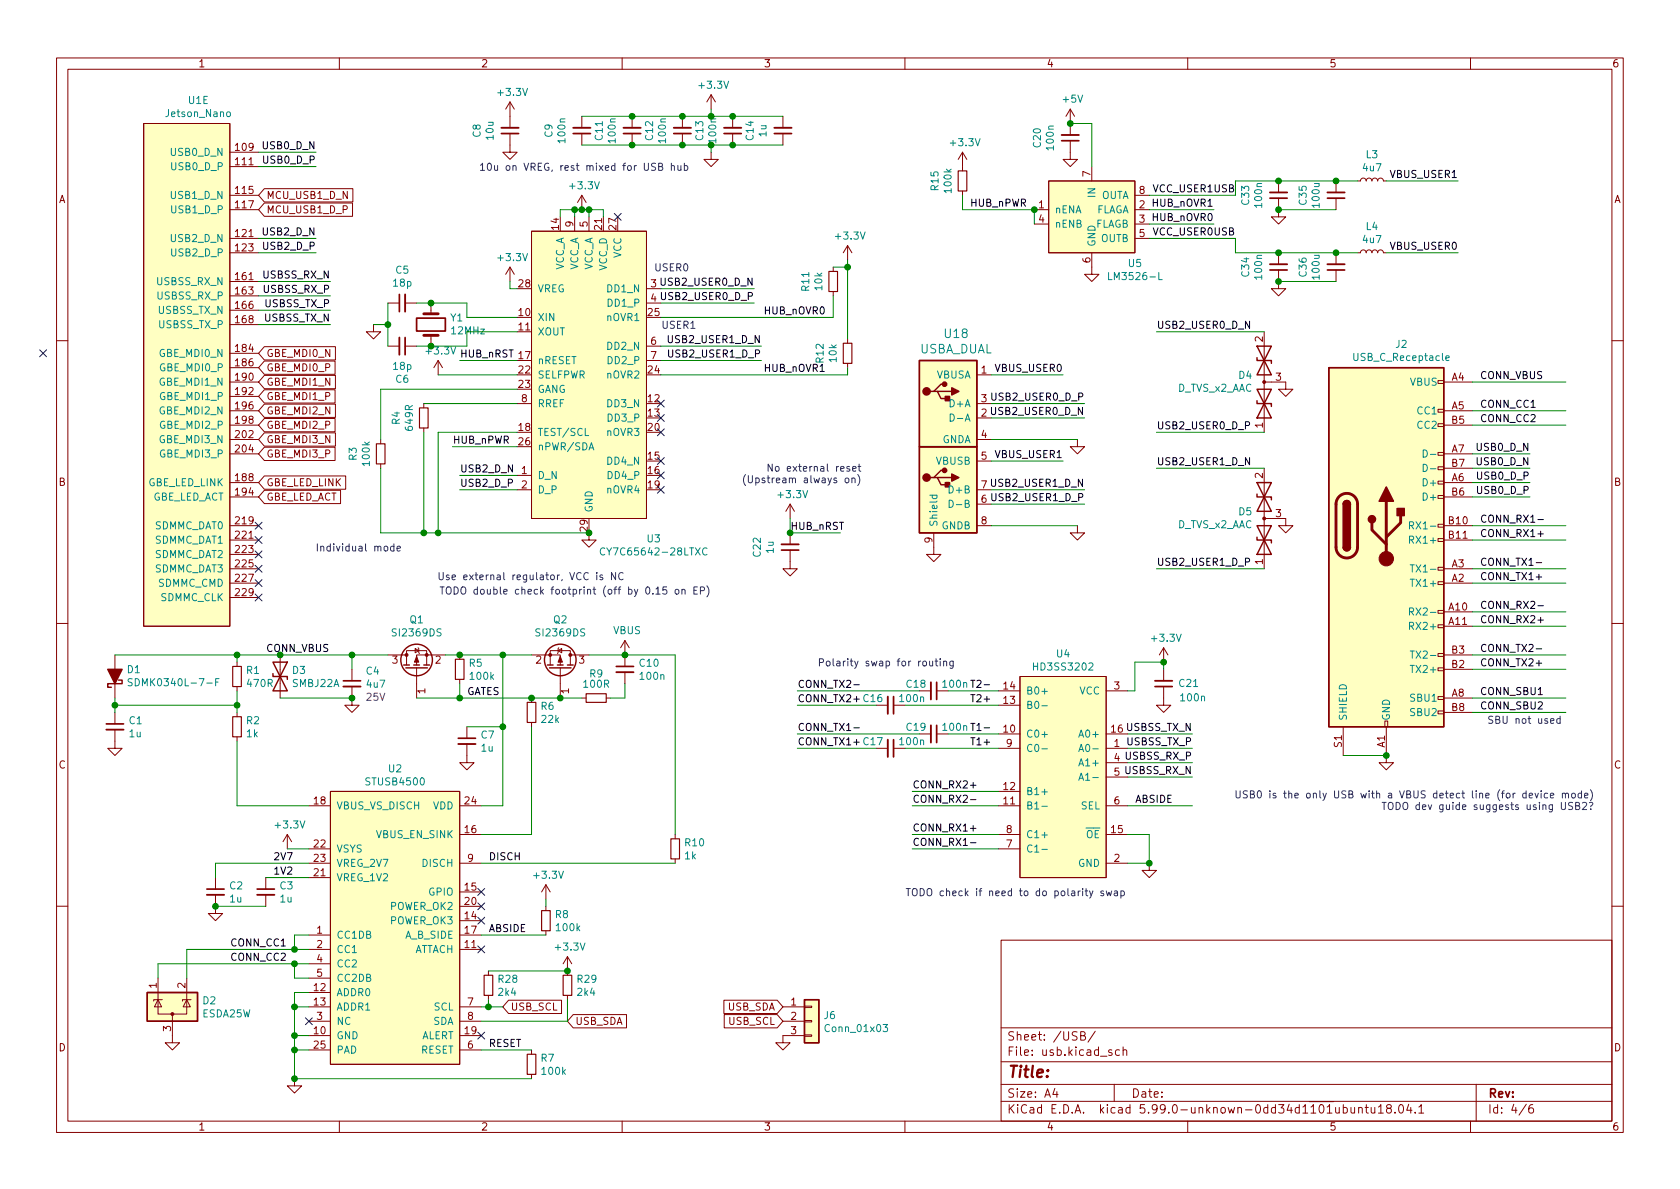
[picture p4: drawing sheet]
<svg xmlns="http://www.w3.org/2000/svg" width="297mm" height="210mm" viewBox="0 0 297 210" stroke-linecap="round" stroke-linejoin="round" font-family="sans-serif">
<g fill="none" stroke="#840000" stroke-width=".18">
<path d="M10 10.2h277v190.1h-277zM12 12.2h273v186.1h-273zM60 10.2v2M90.2 18v4.6M90.2 18l-.8 1.3M90.2 18l.7 1.3M110 10.2v2M125.7 16.8l-.7 1.2M125.7 16.8v2.5M125.7 16.8l.8 1.2M160 10.2v2M189.2 19.3v4.6"/>
<path d="M189.2 19.3l-.7 1.3M189.2 19.3l.8 1.3M210 10.2v2M260 10.2v2M25.4 21.8h15.2v88.9h-15.2zM40.6 26.9h5.1M40.6 29.5h5.1M40.6 34.5h5.1M40.6 37.1h5.1M46.7 35.9h15.6v2.4h-15.6l-1-1.2zM46.7 33.4h15.7v2.3h-15.7l-1-1.2zM90.2 23.6v3.3h1.2l-1.2 1.3-1.3-1.3h1.3"/>
<path d="M101.6 38.3v2.6M102.9 20.6v2M102.9 23.6v2M102.9 34.5v2.6M102.9 34.5l-.8 1.3M102.9 34.5l.7 1.3M104.1 38.3v2.6M106.7 38.3v2.6M111.8 20.6v2M111.8 23.6v2M120.6 20.6v2M120.6 23.6v2"/>
<path d="M125.7 26.9v1.3h1.3l-1.3 1.3-1.2-1.3h1.2M129.5 20.6v2M129.5 23.6v2M138.4 20.6v2M138.4 23.6v2M170.2 26.9v3.3M170.2 33.8v.7M170.2 26.9l-.8 1.3M170.2 26.9l.7 1.3M182.9 37.1h2.5M182.9 39.6h2.5M185.4 32h15.3v12.7h-15.3z"/>
<path d="M189.2 24.9v3.3h1.3l-1.3 1.3-1.2-1.3h1.2M193 29.5v2.5M200.7 34.5h2.5M200.7 37.1h2.5M200.7 39.6h2.5M226.1 35v3.3h1.2l-1.2 1.3-1.3-1.3h1.3M226.1 32v2M236.2 32v2M236.2 35v2.1M240 32h.5l.2-.4 .3-.1 .4 .1 .2 .4 .1-.3 .3-.2 .4 .1 .2 .4 .2-.4 .4-.1 .3 .2 .1 .3 .1-.4 .4-.1 .4 .1 .1 .4h.5M40.6 42.2h5.1M40.6 44.7h5.1"/>
<path d="M40.6 49.8h5.1M40.6 52.3h5.1M40.6 54.9h5.1M40.6 57.4h5.1M66 57.4v1.3h1.3l-1.3 1.2-1.2-1.2h1.2M68.6 53.6h2M71.6 53.6h2.1M76.2 53.6v1.9M76.2 59.3v1.9M90.2 47.2v2.6M90.2 47.2l-.8 1.3M90.2 47.2l.7 1.3"/>
<path d="M91.4 58.7h2.6M94 40.9h20.3v50.8h-20.3zM114.3 51h2.5M114.3 53.6h2.5M147.3 47.2v.8M147.3 51.6v.7M149.9 43.4v2.6M149.9 59.9v.8M149.9 43.4l-.8 1.3M149.9 43.4l.7 1.3M193 44.7v3.8h1.3l-1.3 1.3-1.2-1.3h1.2M200.7 42.2h2.5"/>
<path d="M223.5 58.7v17.7M226.1 47.7v3.3h1.2l-1.2 1.3-1.3-1.3h1.3M226.1 44.7v2M236.2 44.7v2M236.2 47.7v2.1M240 44.7h.5l.2-.4 .3-.1 .4 .1 .2 .4 .1-.3 .3-.2 .4 .1 .2 .4 .2-.4 .4-.1 .3 .2 .1 .3 .1-.4 .4-.1 .4 .1 .1 .4h.5M10 60.2h2M40.6 67.6h5.1M40.6 62.5h5.1M40.6 65h5.1M40.6 70.1h5.1M40.6 72.6h5.1"/>
<path d="M40.6 75.2h5.1M40.6 77.7h5.1M46.7 61.3h12.6v2.4h-12.6l-1-1.2zM46.7 76.5h12.6v2.4h-12.6l-1-1.2zM46.7 79.1h12.5v2.3h-12.5l-1-1.1zM46.7 74h12.5v2.4h-12.5l-1-1.2zM46.7 71.5h12.6v2.3h-12.6l-1-1.2zM46.7 68.9h12.5v2.4h-12.5l-1-1.2zM46.7 66.4h12.6v2.3h-12.6l-1-1.1zM46.7 63.8h12.5v2.4h-12.5l-1-1.2zM67.3 77.7v.8M68.6 61.2h2"/>
<path d="M71.6 61.2h2.1M74.9 71.4v.7M74.9 75.7v.7M77.5 63.7l-.8 1.3M77.5 63.7v2.6M77.5 63.7l.7 1.3M91.4 71.4h2.6M114.3 61.2h2.5M114.3 63.7h2.5M149.9 64.3v.7M172.7 71.4h2.6M172.7 77.7h2.6"/>
<path d="M172.7 66.3h2.6M172.7 73.9h2.6M190.5 77.7v1.3h1.3l-1.3 1.3-1.3-1.3h1.3M223.5 67.6h3.8v1.2h1.3l-1.3 1.3-1.2-1.3h1.2M254.3 74.9h1v.5h-1zM254.3 72.4h1v.5h-1zM254.3 67.3h1v.5h-1zM255.3 67.6h5M255.3 72.6h5M255.3 75.2h5M285 60.2h2M40.6 85.3h5.1"/>
<path d="M40.6 87.9h5.1M40.6 80.3h5.1M40.6 93h5.1M40.6 95.5h5.1M40.6 98h5.1M46.7 84.2h14.4v2.3h-14.4l-1-1.2zM46.7 86.7h13.5v2.4h-13.5l-1-1.2zM67.3 82v.8M91.4 84.1h2.6M91.4 86.6h2.6M104.1 94.2v1.3h1.3l-1.3 1.3-1.2-1.3h1.2M139.7 97.3v3.3h1.3l-1.3 1.2-1.3-1.2h1.3"/>
<path d="M139.7 89.1l-.8 1.3M139.7 89.1v2.6M139.7 94.2v2.1M139.7 89.1l.8 1.3M165.1 94.2v3.8h1.3l-1.3 1.3-1.3-1.3h1.3M172.7 86.6h2.6M172.7 93h2.6M172.7 81.5h2.6M172.7 89.1h2.6M190.5 93v1.2h1.3l-1.3 1.3-1.3-1.3h1.3M223.5 91.7h3.8v1.3h1.3l-1.3 1.2-1.2-1.2h1.2M223.5 82.8v17.8"/>
<path d="M254.3 95.2h1v.6h-1zM254.3 92.7h1v.5h-1zM254.3 87.6h1v.5h-1zM254.3 85.1h1v.5h-1zM254.3 82.5h1v.6h-1zM254.3 80h1v.5h-1zM255.3 85.3h5M255.3 87.9h5M255.3 80.3h5M255.3 93h5M255.3 95.5h5M255.3 82.8h5"/>
<path d="M10 110.2h2M20.3 115.8v7.6M40.6 100.6h5.1M40.6 103.1h5.1M40.6 105.7h5.1M41.9 117.1v.8M49.5 115.8v7.6M62.2 118.4v2M68.6 115.8h3.3M71.9 117.6v-2.5h3.5v2.5M73.4 114.7l.6 .4-.6 .3zM73.7 118.1v5.3"/>
<path d="M73.9 114.5l.1 .2v.7l.2 .2M78.7 115.8h-5v1.8M81.3 115.8v.8M94 115.8h5.1v1.8M97.3 117.6v-2.5h3.5v2.5M98.7 115.1l.6-.4v.7zM98.8 114.5l-.1 .2v.7l-.1 .2M99.1 118.1v5.3M100.8 115.8h3.3M110.5 113.3l-.8 1.2M110.5 113.3v4.6M110.5 118.9v2"/>
<path d="M110.5 113.3l.8 1.2M180.3 119.6h15.3v35.6h-15.3zM205.7 114.5v2.6M205.7 118.4v2M205.7 114.5l-.7 1.3M205.7 114.5l.8 1.3M254.3 118.1h1v.5h-1zM254.3 115.6h1v.5h-1zM254.3 110.5h1v.5h-1zM254.3 107.9h1v.6h-1zM254.3 102.9h1v.5h-1zM254.3 100.3h1v.5h-1z"/>
<path d="M255.3 100.6h5M255.3 103.1h5M255.3 115.8h5M255.3 108.2h5M255.3 110.7h5M255.3 118.4h5M285 110.2h2M20.3 129v3.3h1.3l-1.3 1.3-1.3-1.3h1.3M20.3 126v2M41.9 121.4v.8M41.9 126v.7M41.9 130.3v.8"/>
<path d="M58.4 139.9h22.9v48.3h-22.9zM62.2 121.4v3.3h1.3l-1.3 1.3-1.2-1.3h1.2M81.3 120.1v.8M82.5 131.6v3.3h1.3l-1.3 1.2-1.2-1.2h1.2M82.5 128.5v2.1M94 123.4v.8M94 127.8v.7M102.9 123.4h.7M107.2 123.4h.7M154.9 132.3h2.1M154.9 124.7h2.1M158 132.3h2"/>
<path d="M158 124.7h2M162.6 122.2h2M162.6 129.8h2M165.6 122.2h2M165.6 129.8h2M176.5 122.2h3.8M176.5 132.3h3.8M176.5 129.8h3.8M176.5 139.9h3.8M176.5 124.7h3.8M195.6 122.2h3.8M195.6 132.3h3.8"/>
<path d="M195.6 129.8h3.8M195.6 134.9h3.8M195.6 137.4h3.8M205.7 121.4v3.3h1.3l-1.3 1.3-1.2-1.3h1.2M237.5 128.5v5.1M244.9 127.5h.5v1h-.5zM245.1 128.5v6.4h1.3l-1.3 1.2-1.3-1.2h1.3M254.3 125.7h1v.5h-1zM254.3 123.2h1v.5h-1zM255.3 123.4h5M255.3 126h5M38.1 158.2v3.3h1.3l-1.3 1.3-1.3-1.3h1.3"/>
<path d="M38.1 155.2v2M47 155.2v2M47 158.2v2.1M50.8 147.6l-.8 1.2M50.8 147.6v2.5M50.8 147.6l.8 1.2M54.6 142.5h3.8M54.6 155.2h3.8M54.6 150.1h3.8M54.6 152.6h3.8M81.3 157.7h3.8M81.3 147.6h3.8"/>
<path d="M81.3 142.5h3.8M81.3 152.6h3.8M96.5 156.5l-.7 1.2M96.5 156.5v2.5M96.5 156.5l.8 1.2M119.4 147.6v.7M119.4 151.9v.7M176.5 147.6h3.8M176.5 142.5h3.8M176.5 150.1h3.8M195.6 147.6h3.8M195.6 142.5h3.8"/>
<path d="M195.6 152.6h3.8M203.2 152.6v1.3h1.3l-1.3 1.3-1.3-1.3h1.3M10 160.2h2M27.9 176.8v2.5h5.1v-2.5M27.9 176.8l.7 1.2h-1.3zM27.9 173v3.8M28.7 176.8h-1.5v.2M30.5 179.3v5.1h1.2l-1.2 1.3-1.3-1.3h1.3M33 176.8l.7 1.2h-1.3zM33 173v3.8M33.8 176.8h-1.5v.2M54.6 178h3.8"/>
<path d="M54.6 165.3h3.8M54.6 167.9h3.8M54.6 175.5h3.8M54.6 170.4h3.8M54.6 173h3.8M81.3 178h3.8M81.3 165.3h3.8M81.3 167.9h3.8M81.3 162.8h3.8M81.3 160.3h3.8M86.4 171.7v.8M86.4 176v.8"/>
<path d="M89.9 176.9h9.4v2.3h-9.4l-1-1.2zM96.5 160.3v.7M96.5 164.6v.7M100.3 169.2l-.7 1.2M100.3 169.2v3.3M100.3 176v.8M100.3 169.2l.8 1.2M101.3 179.4h9.5v2.4h-9.5l-1-1.2zM128 176.9h9.4l1 1.1-1 1.2h-9.4zM128 179.4h9.4l1 1.2-1 1.2h-9.4zM138.4 178h3.8M142.2 177.9h1.3v.3h-1.3z"/>
<path d="M177 166.3h108v32h-108zM285 160.2h2M52.1 190.7v1.3h1.2l-1.2 1.3-1.3-1.3h1.3M54.6 180.6h3.8M54.6 183.1h3.8M54.6 185.7h3.8M60 198.3v2M81.3 180.6h3.8M81.3 183.1h3.8M81.3 185.7h3.8M94 185.7v.7M94 190v.7"/>
<path d="M110 198.3v2M138.4 180.6h3.8M142.2 183h1.3v.3h-1.3zM142.2 180.5h1.3v.2h-1.3zM142.2 183.1h-3.8v1.3h1.3l-1.3 1.3-1.2-1.3h1.2M160 198.3v2M177 194.8h108M177 191.8h108M177 187.8h108M177 181.8h108M186.5 192.5l-.4 1h1M186.9 193v1"/>
<path d="M191.1 183.1h.6l.2-.2-.2-.4-.6-.1v1.5h.5l.3-.3a.39 .39 0 0 0-.3-.5M193.6 182.4l-1.2 1.9M196.6 185.7l-.4-.1-.2 .2 .1 .3 .5 .1v.4h-.6M197 191.8v3M197.9 185.7l-.4-.1-.3 .3v.4l.2 .3h.5M198.6 185.8l.2-.2 .3 .1 .1 .9M198.6 185.1v1.5M210 198.3v2M237.5 195.9l.4-.1 .3 .3v.4l-.1 .3h-.6M238.9 195.8v1h.4l.2-.1M239.5 195.8v1M240.2 196l.2-.2 .4 .1 .1 .9"/>
<path d="M240.2 195.8v1M241.4 195.8h.5M241.6 195.3v1.3l.3 .2M242.4 195.8l.1 1h.4l.2-.1M243.1 195.8v1M243.7 195.8l.4-.5v1.5M243.7 196.8h.9M245.4 196l-.3-.3 .1-.2 .2-.2 .5 .1 .1 .2-.1 .2-.6 .2-.2 .3 .1 .4 .2 .1h.3l.3-.3-.1-.4-.2-.1M246.6 196.7v.1M247.5 195.4l.1-.1a.81 .81 0 0 1 .6 .7 .81 .81 0 0 1-.3 .8h-.1a.81 .81 0 0 1-.6-.6 .81 .81 0 0 1 .3-.8zM249.1 195.3l-.4 1h.9M249.4 195.8v1"/>
<path d="M250.2 196.7v.1M250.9 195.8l.4-.5v1.5M250.9 196.8h.8M260 198.3v2M261 191.8v6.5M269.9 195.3l-1.3 1.9M271 195.3a.6 .6 0 0 0-.7 .7v.5l.1 .3h.5l.2-.1 .1-.5-.2-.2-.4-.1-.3 .3"/>
</g>
<g fill="none" stroke="#840000" stroke-width=".2">
<path d="M169.4 30.2h1.5v3.6h-1.5zM146.6 48h1.5v3.6h-1.5zM66.5 78.5h1.6v3.5h-1.6zM74.2 72.1h1.5v3.6h-1.5zM149.1 60.7h1.5v3.6h-1.5zM41.1 117.9h1.6v3.5h-1.6zM80.5 116.6h1.5v3.5h-1.5zM41.1 126.7h1.6v3.6h-1.6zM93.2 124.2h1.5v3.6h-1.5zM103.6 122.7h3.6v1.5h-3.6zM118.6 148.3h1.5v3.6h-1.5zM85.6 172.5h1.5v3.5h-1.5z"/>
<path d="M95.8 161h1.5v3.6h-1.5zM99.6 172.5h1.5v3.5h-1.5zM93.2 186.4h1.5v3.6h-1.5z"/>
</g>
<g fill="#840000" stroke="#840000" stroke-width=".18">
<path d="M99.1 116.1l.3 1h-.7z"/>
<path d="M73.7 116.1l.3 1h-.7z"/>
<circle cx="223.5" cy="67.6" r=".25"/>
<circle cx="223.5" cy="91.7" r=".25"/>
<circle cx="97.3" cy="115.8" r=".25"/>
<circle cx="100.8" cy="115.8" r=".25"/>
<circle cx="245.1" cy="98.8" r="1.27"/>
<circle cx="75.4" cy="115.8" r=".25"/>
<circle cx="71.9" cy="115.8" r=".25"/>
<circle cx="30.5" cy="179.3" r=".25"/>
</g>
<g fill="none" stroke="#840000" stroke-width=".25">
<path d="M162.6 79h10.1v15.2h-10.1zM162.6 63.7h10.1v15.3h-10.1zM165.1 69.2h.6l.7 1.3h1.2M165.7 69.2h2.6M167 67.9h-.6l-1.3 1.3h-.6M222.2 70.9v.5h2.6v.5M222.2 63.2v.5h2.6v.6M222.2 68.8l2.6 5.1h-2.6l2.6-5.1zM222.2 61.2l2.6 5.1h-2.6l2.6-5.1zM234.9 65h20.4v63.5h-20.4zM165.1 84.4h.6l.7 1.3h1.2M165.7 84.4h2.6"/>
<path d="M167 83.2h-.6l-1.3 1.2h-.6M222.2 95v.5h2.6v.5M222.2 87.4v.5h2.6v.5M222.2 93l2.6 5h-2.6l2.6-5zM222.2 85.3l2.6 5.1h-2.6l2.6-5.1zM237.5 96.8a.64 .64 0 0 0 .6 .6 .64 .64 0 0 0 .7-.6M237.5 89.1a.64 .64 0 0 1 .6-.6 .64 .64 0 0 1 .7 .6M48.3 119.1v.5h2.5v.5M48.3 117.1l2.5 5.1h-2.5l2.5-5.1zM71.4 117.6h1M71.8 118.1h3.8M73.2 117.6h1"/>
<path d="M74.9 117.6h1M96.8 117.6h1M97.2 118.1h3.8M98.6 117.6h1M100.3 117.6h1M21 120.3h.6v.6h-2.6v.6h.7M26 175.5h8.9v5.1h-8.9zM142.2 176.8h2.6v7.6h-2.6z"/>
<circle cx="73.7" cy="116.7" r="2.79"/>
<circle cx="99.1" cy="116.7" r="2.79"/>
</g>
<g fill="#ffffc2" stroke="#ffffc2" stroke-width=".18">
<path d="M94 40.9h20.3v50.8h-20.3z"/>
<path d="M25.4 21.8h15.2v88.9h-15.2z"/>
<path d="M162.6 79h10.1v15.2h-10.1z"/>
<path d="M162.6 63.7h10.1v15.3h-10.1z"/>
<path d="M185.4 32h15.3v12.7h-15.3z"/>
<path d="M234.9 65h20.4v63.5h-20.4z"/>
<path d="M142.2 176.8h2.6v7.6h-2.6z"/>
<path d="M58.4 139.9h22.9v48.3h-22.9z"/>
<path d="M180.3 119.6h15.3v35.6h-15.3z"/>
<path d="M26 175.5h8.9v5.1h-8.9z"/>
</g>
<g fill="none" stroke="#008484" stroke-width=".18">
<path d="M40.1 19.9l.2-.1 .4 .1v.5l-.1 .2h-.3l-.2-.1zM196 48.2v1.3h.6M204.9 48.2v1.3h.6M103.5 75.8v1.2h.6M104.1 79.6l.5-1.3 .4 1.3M104.3 79.2h.6M168 73.2a.64 .64 0 0 1 .7 .6 .64 .64 0 0 1-.7 .7zM251.6 79.6a.64 .64 0 0 1 .8 .6 .64 .64 0 0 1-.8 .6zM255.6 63.3l.6-.1v-.2l-.4-.1-.2 .2 .1 .6h.5M106.9 97a.6 .6 0 0 0-.8 .4 .6 .6 0 0 0 .6 .7l.2-.1M125 97a.6 .6 0 0 0-.8 .4 .6 .6 0 0 0 .6 .7l.2-.1M164.4 87.6h1.3"/>
<path d="M164.9 87.6l-.1 .3 .3 .3 .5-.1v-.5M167.8 88.5a.64 .64 0 0 1 .8 .6 .64 .64 0 0 1-.8 .6zM249.2 92.9h.6l.1-.2v-.3l-.7-.1v1.2M249.2 95.5l.6-.1 .1-.2v-.3l-.7-.1v1.3M249.3 99.9h.8M249.5 92.9l.4 .6M249.7 99.9v1.3M251.6 82.1a.64 .64 0 0 1 .8 .6 .64 .64 0 0 1-.8 .7zM252.9 80.3h1M252.9 82.9h1M249.2 108.2l.6-.1 .1-.2v-.3l-.7-.1v1.3M249.2 110.7l.6-.1 .1-.1v-.3l-.7-.2v1.3"/>
<path d="M249.3 102.4h.8M249.3 117.7h.8M249.3 115.1h.8M249.5 108.2l.4 .6M249.7 115.1v1.3M23.4 120.1l-.5-.1-.2 .1v.4l.6 .2 .1 .3-.3 .3-.5-.1M38.1 120.6h.5M38.7 120h-.6v1.3M184.2 124.8h1M184.2 122.3h1M184.2 132.4h1M190.7 132.9l.5-1.3 .4 1.3"/>
<path d="M190.7 138l.5-1.3 .4 1.3M190.9 132.5h.6M190.9 137.6h.6M184.2 142.6h1M184.2 140h1M184.2 150.2h1M156.1 181.2h.8l-.4 .4 .4 .2v.5l-.2 .1-.6-.1"/>
</g>
<g fill="none" stroke="#840000" stroke-width=".33">
<path d="M88.6 22.6h3.1M101.3 22.6h3.1M110.2 22.6h3.1M119.1 22.6h3.1M128 22.6h3.1M136.9 22.6h3.1M187.7 23.9h3.1M224.5 34h3.1M234.7 34h3M70.6 59.7v3M71.6 52.1v3M224.5 46.7h3.1"/>
<path d="M234.7 46.7h3M138.2 96.3h3M109 118.9h3M18.8 129h3M60.7 121.4h3.1M81 131.6h3.1M157 123.2v3M157 130.8v3.1M164.6 120.6v3.1M164.6 128.3v3M204.2 120.4h3.1M36.6 158.2h3"/>
<path d="M45.5 158.2h3"/>
</g>
<g fill="none" stroke="#840000" stroke-width=".3">
<path d="M88.6 23.6h3.1M101.3 23.6h3.1M110.2 23.6h3.1M119.1 23.6h3.1M128 23.6h3.1M136.9 23.6h3.1M187.7 24.9h3.1M224.5 35h3.1M234.7 35h3M70.6 52.1v3M71.6 59.7v3M73.7 56.3h5v2.2h-5z"/>
<path d="M224.5 47.7h3.1M234.7 47.7h3M138.2 97.3h3M109 117.9h3M18.8 128h3M60.7 120.4h3.1M81 130.6h3.1M158 123.2v3M158 130.8v3.1M165.6 120.6v3.1M165.6 128.3v3M204.2 121.4h3.1"/>
<path d="M36.6 157.2h3M45.5 157.2h3"/>
</g>
<path d="M74.9 59.3h2.6M74.9 55.5h2.6M236.8 87.8a1.91 1.91 0 0 1 2.1-.4 1.91 1.91 0 0 1 1.1 1.7v7.7a1.91 1.91 0 0 1-1.9 1.9 1.91 1.91 0 0 1-1.9-1.9v-7.8l.2-.7zM242.6 92.5v1.2l2.5 2.6M245.1 88.6v10.2M247.6 91.2v1.3l-2.5 2.5" fill="none" stroke="#840000" stroke-width=".51"/>
<g fill="#840000" stroke="#840000" stroke-width=".25">
<path d="M19 118.4h2.6l-1.3 2.5z"/>
<path d="M167.1 85.3h.8v.8h-.8z"/>
<path d="M167.1 70.1h.8v.8h-.8z"/>
<path d="M168.3 83.8l1.2 .6-1.2 .7z"/>
<path d="M168.3 68.6l1.2 .6-1.2 .6z"/>
<path d="M237.5 96.8h1.3a.64 .64 0 0 1-.7 .6 .64 .64 0 0 1-.6-.6z"/>
<path d="M237.7 88.7a.64 .64 0 0 1 .7-.1 .64 .64 0 0 1 .4 .5h-1.3z"/>
<path d="M237.5 89.1h1.3v7.7h-1.3z"/>
<path d="M247 89.9h1.3v1.3h-1.3z"/>
<path d="M245.1 86.1l1.3 2.5h-2.6z"/>
<circle cx="163.8" cy="84.4" r=".63"/>
<circle cx="163.8" cy="69.2" r=".63"/>
<circle cx="167" cy="83.2" r=".38"/>
<circle cx="167" cy="67.9" r=".38"/>
<circle cx="242.6" cy="91.8" r=".63"/>
</g>
<g fill="none" stroke="#000" stroke-width=".18">
<path d="M220.2 75.2h.6l.1-.2v-.3l-.7-.1v1.2M220.2 99.4l.6-.1 .1-.2v-.3l-.7-.1v1.3M271.6 99.5h1M271.9 91.9h1M271.9 94.4h1M271.6 114.7h1M271.9 107.1h1M271.9 109.7h1M151 128.7h.9M151 121.1h.9M171.6 138.9h1M174 128.7h1"/>
<path d="M174 121.1h1M272 122.8h.7M171.6 149h1M171.6 146.5h1M171.6 141.4h1"/>
</g>
<g fill="none" stroke="#0000c2" stroke-width=".18">
<path d="M85 29.2l.3-.3v1.2M85 30.1h.7M86.3 29l.2-.1a.68 .68 0 0 1 .4 .6 .68 .68 0 0 1-.4 .6l-.2-.1-.1-.4zM87.4 29.3l.1 .8h.3l.2-.1M88 29.3v.8M89.6 29.3h.3l.3 .2v.4l-.3 .2h-.3l-.1-.2zM121 29.3h.4l.2 .2-.1 .6h-.5M121 28.9v1.2M56.1 96.2v1.2M56.7 96.7l.2-.1 .3 .1 .1 .7M56.7 96.6v.8M70.2 97l.6-.1-.1-.2-.3-.1-.2 .2 .1 .6h.4"/>
<path d="M131.8 83.9a1.46 1.46 0 0 0 0 2M132.3 84.1v1l.2 .3h.3l.2-.3v-1M136.5 82.1v1.2l-.7-1.2v1.2M137.2 82.5h.3l.2 .2v.4l-.2 .2h-.3l-.1-.2zM151.7 83.9a1.46 1.46 0 0 1 0 2M151.7 82.5h.5M151.9 82.1v1l.3 .2M77.6 101.2v1.1l.3 .2h.2l.3-.2v-1.1M77.8 103.8h.7M78.2 103.8v1.3M79.1 103.8h.1a.43 .43 0 0 1 .6 .4v.4a.42 .42 0 0 1-.5 .5 .42 .42 0 0 1-.4-.5v-.4zM79.4 101.7h-.3l-.2 .2 .1 .1 .4 .2v.3h-.5"/>
<path d="M79.9 102.1l.6-.1v-.3h-.4l-.2 .2 .1 .6h.5M80.3 103.8a.64 .64 0 0 1 .7 .6 .64 .64 0 0 1-.7 .7zM81.6 104l.2-.2a.43 .43 0 0 1 .6 .4v.4a.42 .42 0 0 1-.5 .5 .42 .42 0 0 1-.4-.5zM84.4 104.3l-.4-.1-.2 .3 .1 .5h.5M84.4 103.8v1.3M110.2 101.4a.6 .6 0 0 0-.9 .4 .6 .6 0 0 0 .6 .7l.3-.1M123.8 104.5l.6-.1 .2-.2-.1-.3-.7-.1v1.3M125 103.6a1.46 1.46 0 0 1 0 1.9M144.9 117.2l.6-.1 .1-.2v-.3l-.7-.1v1.3M146.2 117l.3-.1 .3 .3v.3l-.3 .3-.3-.1-.1-.2zM147.3 116.5v1.1l.2 .2M168.5 116.9v1l-.2 .3-.3-.1"/>
<path d="M168.5 117l-.3-.1-.3 .3 .1 .5h.5M218.5 139.8v1.1l.3 .2h.2l.3-.2v-1.1M220.5 139.9l-.4-.1-.2 .2v.3l.5 .3 .1 .3-.2 .2h-.5M222.4 140l.2-.2a.68 .68 0 0 1 .4 .7 .68 .68 0 0 1-.4 .6l-.2-.1-.1-.4zM224.5 139.8v.2M227.1 139.8v1.1l.3 .2M227.9 139.8v1.3M274.2 127.5l.6-.1-.1-.3h-.4l-.1 .2v.6h.5M275.8 127.1h-.3l-.3 .2 .2 .6h.4M275.8 126.6v1.3M279.6 139.8v1.3M281.2 139.7a1.46 1.46 0 0 1 0 1.9"/>
<path d="M191.8 157.6h.5M192 157.1v1.1l.3 .2M192.6 157.6l.3 .8M193.2 157.6l-.4 1.1-.2 .1M195.1 157.6h-.3l-.2 .1 .1 .2 .4 .1v.3h-.5M195.6 157.6l.2 .8 .3-.6 .2 .6 .3-.8M197 157.6h.5l.1 .8M197.6 157.9h-.4l-.2 .2 .2 .3 .4-.1M198.2 157.6h.4l.2 .2-.1 .5h-.5M198.2 157.6v1.2M221.1 140.4h.5l.2-.2-.1-.2-.6-.2v1.3h.5l.2-.1v-.3l-.3-.3M224.5 140.3v.8"/>
<path d="M225.6 140.3h-.3l-.2 .1v.2l.5 .2v.3h-.5M227 140.3h.4M227.9 140.4l.1-.1h.3l.1 .8M244.7 141.9v1.3M245.6 141.9h.2a.43 .43 0 0 1 .5 .4v.4a.42 .42 0 0 1-.4 .5 .42 .42 0 0 1-.4-.5v-.4zM246.8 141.9a.64 .64 0 0 1 .8 .6 .64 .64 0 0 1-.8 .7zM279.6 140.3h-.3l-.3 .2 .1 .6h.5M279.8 142l.5-.1 .2 .4-.8 .9h.8M280.2 140.7l.6-.1-.1-.3h-.3l-.2 .1v.7h.5M281 141.9h.4l.2 .2-.3 .6M281.3 143v.2"/>
</g>
<g fill="none" stroke="#008400" stroke-width=".18">
<path d="M125.7 19.3v1.3M45.7 29.5h10.2M45.7 26.9h10.2M99.1 38.3v-1.2h7.6v1.2M101.6 37.1v1.2M102.9 25.6h35.5M102.9 20.6h35.5M104.1 37.1v1.2M125.7 25.6v1.3M170.2 34.5v2.6h12.7v2.5M189.2 21.8h3.8v7.7M203.2 37.1h11.4"/>
<path d="M203.2 39.6h11.4M226.1 37.1h10.1M240 32h-21.6v2.5h-15.2M245.1 32h12.7M45.7 42.2h10.2M45.7 57.4h12.7M45.7 54.9h12.7M45.7 52.3h12.7M45.7 44.7h10.2M45.7 49.8h12.7M66 57.4h2.6M68.6 53.6v7.6"/>
<path d="M73.7 53.6h8.8v2.5h8.9M90.2 49.8v1.2h1.2M91.4 58.7h-8.9v2.5h-8.8M116.8 51h16.5M116.8 53.6h16.5M147.3 52.3v3.8h-30.5M147.3 47.2h2.6M149.9 46v13.9M203.2 42.2h15.2v2.5h21.6M204.5 58.7h19M226.1 49.8h10.1M245.1 44.7h12.7"/>
<path d="M74.9 71.4h16.5M74.9 76.4v17.8M77.5 66.3h13.9M80 79h11.4M81.3 63.7h10.1M91.4 76.4h-13.9v17.8M91.4 68.8h-24.1v8.9M116.8 61.2h17.8M116.8 63.7h17.8M149.9 65v1.3h-33.1M175.3 66.3h12.7M175.3 71.4h16.5"/>
<path d="M175.3 73.9h16.5M175.3 77.7h15.2M204.5 76.4h19M260.3 67.6h16.6M260.3 72.6h16.6M260.3 75.2h16.6M67.3 82.8v11.4h36.8M81.3 86.6h10.1M81.3 84.1h10.1M139.7 91.7v2.5h8.9M175.3 86.6h16.5M175.3 81.5h12.7"/>
<path d="M175.3 89.1h16.5M175.3 93h15.2M204.5 82.8h19M260.3 82.8h10.2M260.3 85.3h10.2M260.3 93h16.6M260.3 80.3h10.2M260.3 87.9h10.2M260.3 95.5h16.6M20.3 115.8h48.3M41.9 115.8v1.3M62.2 115.8v2.6"/>
<path d="M78.7 115.8h15.3M88.9 115.8v26.7h-3.8M104.1 115.8h15.3v31.8M204.5 100.6h19M205.7 118.4v-1.3h-5v5.1h-1.3M260.3 115.8h16.6M260.3 108.2h16.6M260.3 110.7h16.6M260.3 100.6h16.6M260.3 103.1h16.6M260.3 118.4h16.6M20.3 123.4v2.6"/>
<path d="M20.3 124.7h21.6M41.9 122.2v3.8M41.9 131.1v11.4h12.7M49.5 123.4h12.7M73.7 123.4h29.2M81.3 120.9v2.5M82.5 128.5h6.4M94 128.5v19.1h-8.9M110.5 120.9v2.5h-2.6M141 122.2h21.6M141 129.8h21.6M141 124.7h13.9"/>
<path d="M141 132.3h13.9M160 124.7h16.5M160 132.3h16.5M161.3 139.9h15.2M167.6 122.2h8.9M167.6 129.8h8.9M199.4 129.8h11.4M199.4 132.3h11.4M199.4 137.4h11.4M199.4 134.9h11.4M237.5 133.6h7.6M260.3 123.4h16.6"/>
<path d="M260.3 126h16.6M47 155.2h7.6M50.8 150.1h3.8M54.6 152.6h-16.5v2.6M85.1 152.6h34.3M96.5 159v1.3M161.3 147.6h15.2M161.3 150.1h15.2M161.3 142.5h15.2M199.4 147.6h3.8v5h-3.8M199.4 142.5h11.4M38.1 160.3h8.9"/>
<path d="M52.1 178h2.5M52.1 170.4v2.6h2.5M54.6 167.9h-21.6v5.1M54.6 170.4h-26.7v2.6M54.6 175.5h-2.5v15.2h41.9M54.6 165.3h-2.5v2.6M85.1 178h3.8M85.1 165.3h11.4M86.4 176.8v1.2M86.4 171.7h13.9M100.3 176.8v3.8h-15.2M52.1 183.1h2.5"/>
<path d="M52.1 185.7h2.5M85.1 185.7h8.9"/>
</g>
<g fill="none" stroke="#000084" stroke-width=".18">
<path d="M108.6 37.7l1.2 1.3M109.8 37.7l-1.2 1.3M7 61.9l1.2 1.2M8.2 61.9l-1.2 1.2M116.2 70.8l1.2 1.2M116.2 75.8l1.2 1.3M116.2 73.3l1.2 1.2M117.4 70.8l-1.2 1.2M117.4 75.8l-1.2 1.3M117.4 73.3l-1.2 1.2M45.1 94.9l1.2 1.2M45.1 92.3l1.2 1.3"/>
<path d="M45.1 97.4l1.2 1.2M45.1 100l1.2 1.2M46.3 94.9l-1.2 1.2M46.3 92.3l-1.2 1.3M46.3 97.4l-1.2 1.2M46.3 100l-1.2 1.2M116.2 83.5l1.2 1.2M116.2 86l1.2 1.2M116.2 80.9l1.2 1.2M117.4 83.5l-1.2 1.2M117.4 86l-1.2 1.2M117.4 80.9l-1.2 1.2"/>
<path d="M45.1 105l1.2 1.3M45.1 102.5l1.2 1.2M46.3 105l-1.2 1.3M46.3 102.5l-1.2 1.2M84.5 157.1l1.2 1.2M84.5 159.7l1.2 1.2M85.7 157.1l-1.2 1.2M85.7 159.7l-1.2 1.2M54 180l1.2 1.2M55.2 180l-1.2 1.2M84.5 167.3l1.2 1.2M84.5 162.2l1.2 1.2"/>
<path d="M85.7 167.3l-1.2 1.2M85.7 162.2l-1.2 1.2M84.5 182.5l1.2 1.2M85.7 182.5l-1.2 1.2"/>
</g>
<g fill="#008400" stroke="#008400" stroke-width=".18">
<circle cx="38.1" cy="160.3" r=".51"/>
<circle cx="52.1" cy="167.9" r=".51"/>
<circle cx="52.1" cy="170.4" r=".51"/>
<circle cx="62.2" cy="115.8" r=".51"/>
<circle cx="88.9" cy="115.8" r=".51"/>
<circle cx="88.9" cy="128.5" r=".51"/>
<circle cx="94" cy="123.4" r=".51"/>
<circle cx="99.1" cy="123.4" r=".51"/>
<circle cx="81.3" cy="123.4" r=".51"/>
<circle cx="81.3" cy="115.8" r=".51"/>
<circle cx="41.9" cy="115.8" r=".51"/>
<circle cx="49.5" cy="115.8" r=".51"/>
<circle cx="20.3" cy="124.7" r=".51"/>
<circle cx="41.9" cy="124.7" r=".51"/>
<circle cx="62.2" cy="123.4" r=".51"/>
<circle cx="52.1" cy="185.7" r=".51"/>
<circle cx="52.1" cy="190.7" r=".51"/>
<circle cx="86.4" cy="178" r=".51"/>
<circle cx="100.3" cy="171.7" r=".51"/>
<circle cx="52.1" cy="178" r=".51"/>
<circle cx="52.1" cy="183.1" r=".51"/>
<circle cx="129.5" cy="25.6" r=".51"/>
<circle cx="129.5" cy="20.6" r=".51"/>
<circle cx="226.1" cy="44.7" r=".51"/>
<circle cx="236.2" cy="44.7" r=".51"/>
<circle cx="226.1" cy="32" r=".51"/>
<circle cx="182.9" cy="37.1" r=".51"/>
<circle cx="189.2" cy="21.8" r=".51"/>
<circle cx="205.7" cy="117.1" r=".51"/>
<circle cx="245.1" cy="133.6" r=".51"/>
<circle cx="236.2" cy="32" r=".51"/>
<circle cx="226.1" cy="37.1" r=".51"/>
<circle cx="226.1" cy="49.8" r=".51"/>
<circle cx="74.9" cy="94.2" r=".51"/>
<circle cx="76.2" cy="53.6" r=".51"/>
<circle cx="76.2" cy="61.2" r=".51"/>
<circle cx="104.1" cy="37.1" r=".51"/>
<circle cx="111.8" cy="25.6" r=".51"/>
<circle cx="68.6" cy="57.4" r=".51"/>
<circle cx="203.2" cy="152.6" r=".51"/>
<circle cx="101.6" cy="37.1" r=".51"/>
<circle cx="102.9" cy="37.1" r=".51"/>
<circle cx="111.8" cy="20.6" r=".51"/>
<circle cx="120.7" cy="20.6" r=".51"/>
<circle cx="120.7" cy="25.6" r=".51"/>
<circle cx="125.7" cy="25.6" r=".51"/>
<circle cx="149.9" cy="47.2" r=".51"/>
<circle cx="125.7" cy="20.6" r=".51"/>
<circle cx="104.1" cy="94.2" r=".51"/>
<circle cx="110.5" cy="115.8" r=".51"/>
<circle cx="139.7" cy="94.2" r=".51"/>
<circle cx="77.5" cy="94.2" r=".51"/>
</g>
<text font-size="2.8" fill="#840000" x="178" y="190.6">Title:</text>
<g font-size="2.1" fill="#008484">
<text x="167.1" y="59.8">U18</text>
<text x="162.5" y="62.5">USBA_DUAL</text>
</g>
<g font-size="2.1" fill="#840000">
<text x="178" y="184">Sheet: /USB/</text>
<text x="178" y="186.7">File: usb.kicad_sch</text>
<text x="178" y="196.9">KiCad E.D.A. kicad 5.99.0-unknown-0dd34d1101ubuntu18.04.1</text>
<text x="178" y="194.1">Size: A4</text>
<text x="200" y="194.1">Date:</text>
<text x="263" y="194.1">Rev:</text>
<text x="263" y="196.9">Id: 4/6</text>
</g>
<g font-size="1.8" fill="#840000">
<text x="35" y="11.9">1</text>
<text x="85" y="11.9">2</text>
<text x="135" y="11.9">3</text>
<text x="185" y="11.9">4</text>
<text x="235" y="11.9">5</text>
<text x="285" y="11.9">6</text>
<text x="41.7" y="26.7">109</text>
<text x="41.7" y="29.2">111</text>
<text x="10.3" y="35.9">A</text>
<text x="41.7" y="34.3">115</text>
<text x="47.1" y="35.2">MCU_USB1_D_N</text>
<text x="192.8" y="31.2" transform="rotate(-90 192.8 31.2)">7</text>
<text x="201.4" y="34.3">8</text>
<text x="285.3" y="35.9">A</text>
<text x="41.7" y="36.8">117</text>
<text x="41.7" y="41.9">121</text>
<text x="47.1" y="37.7">MCU_USB1_D_P</text>
<text x="98.8" y="40.6" transform="rotate(-90 98.8 40.6)">14</text>
<text x="101.3" y="40.1" transform="rotate(-90 101.3 40.1)">9</text>
<text x="103.9" y="40.1" transform="rotate(-90 103.9 40.1)">5</text>
<text x="106.4" y="40.6" transform="rotate(-90 106.4 40.6)">21</text>
<text x="109" y="40.6" transform="rotate(-90 109 40.6)">27</text>
<text x="183.7" y="36.8">1</text>
<text x="183.7" y="39.4">4</text>
<text x="201.4" y="36.8">2</text>
<text x="201.4" y="39.4">3</text>
<text x="201.4" y="41.9">5</text>
<text x="41.7" y="44.4">123</text>
<text x="192.8" y="46.5" transform="rotate(-90 192.8 46.5)">6</text>
<text x="41.7" y="49.5">161</text>
<text x="41.7" y="52.1">163</text>
<text x="91.7" y="50.8">28</text>
<text x="115.1" y="53.3">4</text>
<text x="41.7" y="54.6">166</text>
<text x="41.7" y="57.1">168</text>
<text x="91.7" y="55.9">10</text>
<text x="91.7" y="58.4">11</text>
<text x="114.6" y="55.9">25</text>
<text x="41.7" y="62.2">184</text>
<text x="41.7" y="64.8">186</text>
<text x="47.1" y="63.1">GBE_MDI0_N</text>
<text x="47.1" y="65.7">GBE_MDI0_P</text>
<text x="115.1" y="61">6</text>
<text x="115.1" y="63.5">7</text>
<text x="223.3" y="60.4" transform="rotate(-90 223.3 60.4)">2</text>
<text x="41.7" y="67.3">190</text>
<text x="41.7" y="69.8">192</text>
<text x="47.1" y="70.7">GBE_MDI1_P</text>
<text x="47.1" y="68.2">GBE_MDI1_N</text>
<text x="91.7" y="66">22</text>
<text x="91.7" y="68.6">23</text>
<text x="92.2" y="71.1">8</text>
<text x="114.6" y="71.1">12</text>
<text x="114.6" y="66">24</text>
<text x="173.5" y="66">1</text>
<text x="173.5" y="71.1">3</text>
<text x="225.6" y="67.3">3</text>
<text x="256.7" y="67.3">A4</text>
<text x="41.7" y="72.4">196</text>
<text x="41.7" y="74.9">198</text>
<text x="41.7" y="77.5">202</text>
<text x="47.1" y="75.8">GBE_MDI2_P</text>
<text x="47.1" y="73.3">GBE_MDI2_N</text>
<text x="91.7" y="76.2">18</text>
<text x="114.6" y="73.7">13</text>
<text x="114.6" y="76.2">20</text>
<text x="173.5" y="77.5">4</text>
<text x="223.3" y="75.7" transform="rotate(-90 223.3 75.7)">1</text>
<text x="256.7" y="72.4">A5</text>
<text x="256.7" y="74.9">B5</text>
<text x="41.7" y="80">204</text>
<text x="47.1" y="78.4">GBE_MDI3_N</text>
<text x="47.1" y="80.9">GBE_MDI3_P</text>
<text x="91.7" y="78.7">26</text>
<text x="92.2" y="83.8">1</text>
<text x="114.6" y="81.3">15</text>
<text x="114.6" y="83.8">16</text>
<text x="173.5" y="81.3">5</text>
<text x="256.7" y="80">A7</text>
<text x="256.7" y="82.5">B7</text>
<text x="10.3" y="85.9">B</text>
<text x="41.7" y="85.1">188</text>
<text x="41.7" y="87.6">194</text>
<text x="47.1" y="86">GBE_LED_LINK</text>
<text x="47.1" y="88.5">GBE_LED_ACT</text>
<text x="92.2" y="86.4">2</text>
<text x="114.6" y="86.4">19</text>
<text x="173.5" y="88.9">6</text>
<text x="223.3" y="84.6" transform="rotate(-90 223.3 84.6)">2</text>
<text x="256.7" y="85.1">A6</text>
<text x="256.7" y="87.6">B6</text>
<text x="285.3" y="85.9">B</text>
<text x="41.7" y="92.7">219</text>
<text x="41.7" y="95.2">221</text>
<text x="103.9" y="93.9" transform="rotate(-90 103.9 93.9)">29</text>
<text x="164.8" y="96" transform="rotate(-90 164.8 96)">9</text>
<text x="173.5" y="92.7">8</text>
<text x="225.6" y="91.4">3</text>
<text x="256.2" y="92.7">B10</text>
<text x="256.2" y="95.2">B11</text>
<text x="41.7" y="97.8">223</text>
<text x="41.7" y="100.3">225</text>
<text x="223.3" y="99.8" transform="rotate(-90 223.3 99.8)">1</text>
<text x="256.7" y="100.3">A3</text>
<text x="41.7" y="102.9">227</text>
<text x="41.7" y="105.4">229</text>
<text x="256.2" y="107.9">A10</text>
<text x="256.7" y="102.9">A2</text>
<text x="256.2" y="110.5">A11</text>
<text x="69.4" y="117.3">3</text>
<text x="77" y="117.3">2</text>
<text x="94.8" y="117.3">2</text>
<text x="102.4" y="117.3">3</text>
<text x="256.7" y="118.1">B2</text>
<text x="256.7" y="115.6">B3</text>
<text x="75.2" y="122.7" transform="rotate(-90 75.2 122.7)">1</text>
<text x="100.6" y="122.7" transform="rotate(-90 100.6 122.7)">1</text>
<text x="177.5" y="124.5">13</text>
<text x="177.5" y="121.9">14</text>
<text x="197" y="121.9">3</text>
<text x="256.7" y="123.2">A8</text>
<text x="256.7" y="125.7">B8</text>
<text x="177.5" y="129.5">10</text>
<text x="10.3" y="135.9">C</text>
<text x="177.9" y="132.1">9</text>
<text x="197" y="132.1">1</text>
<text x="237.2" y="132.1" transform="rotate(-90 237.2 132.1)">S1</text>
<text x="244.9" y="132.2" transform="rotate(-90 244.9 132.2)">A1</text>
<text x="285.3" y="135.9">C</text>
<text x="55.5" y="142.2">18</text>
<text x="82.2" y="142.2">24</text>
<text x="177.5" y="142.2">11</text>
<text x="177.5" y="139.7">12</text>
<text x="197" y="142.2">6</text>
<text x="55.5" y="149.9">22</text>
<text x="82.2" y="147.3">16</text>
<text x="177.9" y="149.9">7</text>
<text x="177.9" y="147.3">8</text>
<text x="196.5" y="147.3">15</text>
<text x="55.5" y="154.9">21</text>
<text x="55.5" y="152.4">23</text>
<text x="82.7" y="152.4">9</text>
<text x="197" y="152.4">2</text>
<text x="82.2" y="157.5">15</text>
<text x="82.2" y="160">20</text>
<text x="56" y="165.1">1</text>
<text x="56" y="167.6">2</text>
<text x="82.2" y="167.6">11</text>
<text x="82.2" y="162.6">14</text>
<text x="82.2" y="165.1">17</text>
<text x="56" y="170.2">4</text>
<text x="56" y="172.7">5</text>
<text x="27.7" y="174.7" transform="rotate(-90 27.7 174.7)">1</text>
<text x="32.8" y="174.7" transform="rotate(-90 32.8 174.7)">2</text>
<text x="55.5" y="175.3">12</text>
<text x="55.5" y="177.8">13</text>
<text x="82.7" y="177.8">7</text>
<text x="90.2" y="178.7">USB_SCL</text>
<text x="128.6" y="178.7">USB_SDA</text>
<text x="139.8" y="177.8">1</text>
<text x="10.3" y="185.9">D</text>
<text x="30.2" y="182.4" transform="rotate(-90 30.2 182.4)">3</text>
<text x="55.5" y="182.9">10</text>
<text x="55.5" y="185.4">25</text>
<text x="56" y="180.3">3</text>
<text x="82.2" y="182.9">19</text>
<text x="82.7" y="185.4">6</text>
<text x="82.7" y="180.3">8</text>
<text x="101.7" y="181.2">USB_SDA</text>
<text x="128.8" y="181.2">USB_SCL</text>
<text x="139.8" y="180.3">2</text>
<text x="139.8" y="182.9">3</text>
<text x="285.3" y="185.9">D</text>
<text x="35" y="199.9">1</text>
<text x="85" y="199.9">2</text>
<text x="135" y="199.9">3</text>
<text x="185" y="199.9">4</text>
<text x="235" y="199.9">5</text>
<text x="285" y="199.9">6</text>
</g>
<g font-size="1.8" fill="#008484">
<text x="88.2" y="17">+3.3V</text>
<text x="123.8" y="15.7">+3.3V</text>
<text x="29.5" y="20.7">Jetson_Nano</text>
<text x="33.3" y="18.4">U1E</text>
<text x="188" y="18.1">+5V</text>
<text x="30.4" y="27.6">USB0_D_N</text>
<text x="85" y="24.2" transform="rotate(-90 85 24.2)">C8</text>
<text x="87.3" y="24.6" transform="rotate(-90 87.3 24.6)">10u</text>
<text x="97.7" y="24.2" transform="rotate(-90 97.7 24.2)">C9</text>
<text x="100" y="25.1" transform="rotate(-90 100 25.1)">100n</text>
<text x="106.6" y="24.7" transform="rotate(-90 106.6 24.7)">C11</text>
<text x="108.8" y="25.1" transform="rotate(-90 108.8 25.1)">100n</text>
<text x="115.5" y="24.7" transform="rotate(-90 115.5 24.7)">C12</text>
<text x="117.7" y="25.1" transform="rotate(-90 117.7 25.1)">100n</text>
<text x="124.3" y="24.7" transform="rotate(-90 124.3 24.7)">C13</text>
<text x="126.6" y="25.1" transform="rotate(-90 126.6 25.1)">100n</text>
<text x="133.2" y="24.7" transform="rotate(-90 133.2 24.7)">C14</text>
<text x="135.5" y="24.1" transform="rotate(-90 135.5 24.1)">1u</text>
<text x="168.2" y="25.8">+3.3V</text>
<text x="184" y="26" transform="rotate(-90 184 26)">C20</text>
<text x="186.3" y="26.4" transform="rotate(-90 186.3 26.4)">100n</text>
<text x="241.5" y="28">L3</text>
<text x="30.4" y="35.2">USB1_D_N</text>
<text x="30.5" y="30.1">USB0_D_P</text>
<text x="100.9" y="33.5">+3.3V</text>
<text x="165.9" y="33.6" transform="rotate(-90 165.9 33.6)">R15</text>
<text x="168.2" y="34" transform="rotate(-90 168.2 34)">100k</text>
<text x="193.7" y="34.8" transform="rotate(-90 193.7 34.8)">IN</text>
<text x="194.6" y="35.2">OUTA</text>
<text x="241" y="30.3">4u7</text>
<text x="30.5" y="37.7">USB1_D_P</text>
<text x="186.4" y="37.7">nENA</text>
<text x="186.4" y="40.3">nENB</text>
<text x="193.6" y="37.7">FLAGA</text>
<text x="193.6" y="40.3">FLAGB</text>
<text x="220.9" y="36.2" transform="rotate(-90 220.9 36.2)">C33</text>
<text x="223.1" y="36.6" transform="rotate(-90 223.1 36.6)">100n</text>
<text x="231" y="36.2" transform="rotate(-90 231 36.2)">C35</text>
<text x="233.3" y="36.6" transform="rotate(-90 233.3 36.6)">100u</text>
<text x="241.5" y="40.7">L4</text>
<text x="30.4" y="42.8">USB2_D_N</text>
<text x="30.5" y="45.3">USB2_D_P</text>
<text x="88.2" y="46.2">+3.3V</text>
<text x="99.7" y="47.9" transform="rotate(-90 99.7 47.9)">VCC_A</text>
<text x="102.2" y="47.9" transform="rotate(-90 102.2 47.9)">VCC_A</text>
<text x="104.8" y="47.9" transform="rotate(-90 104.8 47.9)">VCC_A</text>
<text x="107.3" y="47.9" transform="rotate(-90 107.3 47.9)">VCC_D</text>
<text x="109.9" y="45.6" transform="rotate(-90 109.9 45.6)">VCC</text>
<text x="147.9" y="42.4">+3.3V</text>
<text x="193.7" y="43.7" transform="rotate(-90 193.7 43.7)">GND</text>
<text x="194.6" y="42.8">OUTB</text>
<text x="199.5" y="47.2">U5</text>
<text x="241" y="43">4u7</text>
<text x="27.8" y="50.4">USBSS_RX_N</text>
<text x="27.9" y="53">USBSS_RX_P</text>
<text x="69.6" y="50.7">18p</text>
<text x="70" y="48.4">C5</text>
<text x="95" y="51.7">VREG</text>
<text x="107.5" y="51.7">DD1_N</text>
<text x="143.1" y="51.4" transform="rotate(-90 143.1 51.4)">R11</text>
<text x="145.4" y="51.3" transform="rotate(-90 145.4 51.3)">10k</text>
<text x="196.6" y="49.5">LM3526-L</text>
<text x="220.9" y="48.9" transform="rotate(-90 220.9 48.9)">C34</text>
<text x="223.1" y="49.3" transform="rotate(-90 223.1 49.3)">100n</text>
<text x="231" y="48.9" transform="rotate(-90 231 48.9)">C36</text>
<text x="233.3" y="49.3" transform="rotate(-90 233.3 49.3)">100u</text>
<text x="28" y="55.5">USBSS_TX_N</text>
<text x="28.1" y="58">USBSS_TX_P</text>
<text x="79.7" y="56.8">Y1</text>
<text x="79.9" y="59.1">12MHz</text>
<text x="95" y="56.8">XIN</text>
<text x="95" y="59.3">XOUT</text>
<text x="107.4" y="56.8">nOVR1</text>
<text x="107.6" y="54.2">DD1_P</text>
<text x="28.3" y="63.1">GBE_MDI0_N</text>
<text x="28.4" y="65.7">GBE_MDI0_P</text>
<text x="69.6" y="65.4">18p</text>
<text x="75.5" y="62.7">+3.3V</text>
<text x="95" y="64.4">nRESET</text>
<text x="107.5" y="61.8">DD2_N</text>
<text x="107.6" y="64.4">DD2_P</text>
<text x="145.6" y="64.1" transform="rotate(-90 145.6 64.1)">R12</text>
<text x="147.9" y="64" transform="rotate(-90 147.9 64)">10k</text>
<text x="239.6" y="63.8">USB_C_Receptacle</text>
<text x="246.8" y="61.5">J2</text>
<text x="28.3" y="68.2">GBE_MDI1_N</text>
<text x="28.4" y="70.7">GBE_MDI1_P</text>
<text x="70" y="67.7">C6</text>
<text x="95" y="66.9">SELFPWR</text>
<text x="95" y="69.5">GANG</text>
<text x="107.4" y="66.9">nOVR2</text>
<text x="165.5" y="66.9">VBUSA</text>
<text x="208.1" y="69.3">D_TVS_x2_AAC</text>
<text x="219" y="67">D4</text>
<text x="249.3" y="68.2">VBUS</text>
<text x="28.3" y="73.3">GBE_MDI2_N</text>
<text x="28.4" y="75.8">GBE_MDI2_P</text>
<text x="70.7" y="75" transform="rotate(-90 70.7 75)">R4</text>
<text x="73" y="76" transform="rotate(-90 73 76)">649R</text>
<text x="95" y="77.1">TEST/SCL</text>
<text x="95" y="72">RREF</text>
<text x="107.4" y="77.1">nOVR3</text>
<text x="107.5" y="72">DD3_N</text>
<text x="107.6" y="74.5">DD3_P</text>
<text x="168.1" y="72">D+A</text>
<text x="168.6" y="74.5">D-A</text>
<text x="250.7" y="73.3">CC1</text>
<text x="250.7" y="75.8">CC2</text>
<text x="28.3" y="78.4">GBE_MDI3_N</text>
<text x="28.4" y="80.9">GBE_MDI3_P</text>
<text x="63.1" y="81.4" transform="rotate(-90 63.1 81.4)">R3</text>
<text x="65.4" y="82.2" transform="rotate(-90 65.4 82.2)">100k</text>
<text x="95" y="79.6">nPWR/SDA</text>
<text x="107.5" y="82.2">DD4_N</text>
<text x="165.5" y="82.2">VBUSB</text>
<text x="166.5" y="78.4">GNDA</text>
<text x="26.2" y="86">GBE_LED_LINK</text>
<text x="26.7" y="88.5">GBE_LED_ACT</text>
<text x="95" y="84.7">D_N</text>
<text x="95" y="87.2">D_P</text>
<text x="107.4" y="87.2">nOVR4</text>
<text x="107.6" y="84.7">DD4_P</text>
<text x="137.7" y="88.1">+3.3V</text>
<text x="168.1" y="87.2">D+B</text>
<text x="168.6" y="89.8">D-B</text>
<text x="251.9" y="86">D+</text>
<text x="251.9" y="88.5">D+</text>
<text x="27.3" y="93.6">SDMMC_DAT0</text>
<text x="104.8" y="90.7" transform="rotate(-90 104.8 90.7)">GND</text>
<text x="114.4" y="95.9">U3</text>
<text x="165.7" y="93.2" transform="rotate(-90 165.7 93.2)">Shield</text>
<text x="166.5" y="93.6">GNDB</text>
<text x="208.1" y="93.4">D_TVS_x2_AAC</text>
<text x="219" y="91.1">D5</text>
<text x="250.2" y="93.6">RX1-</text>
<text x="27.3" y="96.1">SDMMC_DAT1</text>
<text x="27.3" y="98.7">SDMMC_DAT2</text>
<text x="27.3" y="101.2">SDMMC_DAT3</text>
<text x="107.2" y="98.2">CY7C65642-28LTXC</text>
<text x="134.5" y="98.4" transform="rotate(-90 134.5 98.4)">C22</text>
<text x="136.8" y="97.8" transform="rotate(-90 136.8 97.8)">1u</text>
<text x="249.8" y="96.1">RX1+</text>
<text x="250.4" y="101.2">TX1-</text>
<text x="27.9" y="103.8">SDMMC_CMD</text>
<text x="28.3" y="106.3">SDMMC_CLK</text>
<text x="250" y="103.8">TX1+</text>
<text x="69.6" y="112.5">SI2369DS</text>
<text x="72.5" y="110.2">Q1</text>
<text x="95" y="112.5">SI2369DS</text>
<text x="97.9" y="110.2">Q2</text>
<text x="108.4" y="112.1">VBUS</text>
<text x="203.8" y="113.5">+3.3V</text>
<text x="249.8" y="111.4">RX2+</text>
<text x="250.2" y="108.8">RX2-</text>
<text x="22.5" y="119">D1</text>
<text x="43.6" y="119.2">R1</text>
<text x="51.7" y="119.2">D3</text>
<text x="64.8" y="119.3">C4</text>
<text x="83" y="117.9">R5</text>
<text x="104.3" y="119.8">R9</text>
<text x="113.1" y="117.9">C10</text>
<text x="183" y="118.6">HD3SS3202</text>
<text x="186.8" y="116.2">U4</text>
<text x="250" y="119">TX2+</text>
<text x="250.4" y="116.5">TX2-</text>
<text x="23.9" y="121.3">SDMK0340L-7-F</text>
<text x="43.8" y="121.5">470R</text>
<text x="51.7" y="121.5">SMBJ22A</text>
<text x="64.9" y="121.6">4u7</text>
<text x="83.2" y="120.2">100k</text>
<text x="95.7" y="125.5">R6</text>
<text x="103.3" y="121.6">100R</text>
<text x="113.3" y="120.2">100n</text>
<text x="152.7" y="124.1">C16</text>
<text x="159.2" y="124.1">100n</text>
<text x="160.3" y="121.6">C18</text>
<text x="181.4" y="125.3">B0-</text>
<text x="181.4" y="122.8">B0+</text>
<text x="190.8" y="122.8">VCC</text>
<text x="208.5" y="121.5">C21</text>
<text x="208.9" y="124">100n</text>
<text x="249.5" y="124.1">SBU1</text>
<text x="22.8" y="128.1">C1</text>
<text x="22.9" y="130.4">1u</text>
<text x="43.6" y="128.1">R2</text>
<text x="43.6" y="130.4">1k</text>
<text x="85.1" y="130.6">C7</text>
<text x="95.8" y="127.8">22k</text>
<text x="152.7" y="131.8">C17</text>
<text x="159.2" y="131.8">100n</text>
<text x="160.3" y="129.2">C19</text>
<text x="181.4" y="130.4">C0+</text>
<text x="191.3" y="130.4">A0+</text>
<text x="238.1" y="127.5" transform="rotate(-90 238.1 127.5)">SHIELD</text>
<text x="245.7" y="127.5" transform="rotate(-90 245.7 127.5)">GND</text>
<text x="249.5" y="126.6">SBU2</text>
<text x="68.7" y="136.6">U2</text>
<text x="85.1" y="132.9">1u</text>
<text x="181.4" y="133">C0-</text>
<text x="191.3" y="135.5">A1+</text>
<text x="191.7" y="133">A0-</text>
<text x="59.4" y="143.1">VBUS_VS_DISCH</text>
<text x="64.9" y="138.9">STUSB4500</text>
<text x="76.5" y="143.1">VDD</text>
<text x="181.4" y="143.1">B1-</text>
<text x="181.4" y="140.6">B1+</text>
<text x="191.1" y="143.1">SEL</text>
<text x="191.7" y="138">A1-</text>
<text x="48.8" y="146.5">+3.3V</text>
<text x="66.7" y="148.2">VBUS_EN_SINK</text>
<text x="121.2" y="149.6">R10</text>
<text x="181.4" y="148.2">C1+</text>
<text x="192" y="148.2">OE</text>
<text x="59.4" y="155.8">VREG_1V2</text>
<text x="59.4" y="150.7">VSYS</text>
<text x="59.4" y="153.3">VREG_2V7</text>
<text x="74.8" y="153.3">DISCH</text>
<text x="94.6" y="155.4">+3.3V</text>
<text x="121.1" y="152">1k</text>
<text x="181.4" y="150.7">C1-</text>
<text x="190.6" y="153.3">GND</text>
<text x="40.6" y="157.3">C2</text>
<text x="40.7" y="159.6">1u</text>
<text x="49.5" y="157.3">C3</text>
<text x="49.6" y="159.6">1u</text>
<text x="69" y="160.9">POWER_OK2</text>
<text x="75.8" y="158.4">GPIO</text>
<text x="59.4" y="166">CC1DB</text>
<text x="69" y="163.4">POWER_OK3</text>
<text x="71.6" y="166">A_B_SIDE</text>
<text x="98.2" y="162.3">R8</text>
<text x="98.5" y="164.7">100k</text>
<text x="59.4" y="168.5">CC1</text>
<text x="59.4" y="171.1">CC2</text>
<text x="59.4" y="173.6">CC2DB</text>
<text x="73" y="168.5">ATTACH</text>
<text x="88.2" y="173.8">R28</text>
<text x="98.4" y="168.1">+3.3V</text>
<text x="102.1" y="173.8">R29</text>
<text x="35.8" y="179.9">ESDA25W</text>
<text x="35.9" y="177.6">D2</text>
<text x="59.4" y="176.1">ADDR0</text>
<text x="59.4" y="178.7">ADDR1</text>
<text x="76.7" y="178.7">SCL</text>
<text x="88.2" y="176.1">2k4</text>
<text x="102.2" y="176.1">2k4</text>
<text x="59.4" y="183.8">GND</text>
<text x="59.4" y="181.2">NC</text>
<text x="74.4" y="183.8">ALERT</text>
<text x="76.5" y="181.2">SDA</text>
<text x="145.7" y="180.2">J6</text>
<text x="146.2" y="182.5">Conn_01x03</text>
<text x="59.4" y="186.3">PAD</text>
<text x="74.4" y="186.3">RESET</text>
<text x="95.7" y="187.7">R7</text>
<text x="95.9" y="190.1">100k</text>
</g>
<g font-size="1.8">
<text x="46.6" y="26.4">USB0_D_N</text>
<text x="46.7" y="28.9">USB0_D_P</text>
<text x="204.1" y="34">VCC_USER1USB</text>
<text x="246" y="31.5">VBUS_USER1</text>
<text x="46.6" y="41.6">USB2_D_N</text>
<text x="171.4" y="36.5">HUB_nPWR</text>
<text x="203.9" y="39.1">HUB_nOVR0</text>
<text x="203.9" y="36.5">HUB_nOVR1</text>
<text x="204.1" y="41.6">VCC_USER0USB</text>
<text x="46.7" y="44.2">USB2_D_P</text>
<text x="246" y="44.2">VBUS_USER0</text>
<text x="46.6" y="49.2">USBSS_RX_N</text>
<text x="46.7" y="51.8">USBSS_RX_P</text>
<text x="115.1" y="50.8">3 USB2_USER0_D_N</text>
<text x="117.3" y="53">USB2_USER0_D_P</text>
<text x="46.8" y="56.9">USBSS_TX_N</text>
<text x="46.9" y="54.3">USBSS_TX_P</text>
<text x="135.3" y="55.6">HUB_nOVR0</text>
<text x="204.5" y="58.1">USB2_USER0_D_N</text>
<text x="81.3" y="63.2">HUB_nRST 17</text>
<text x="118.5" y="60.7">USB2_USER1_D_N</text>
<text x="118.6" y="63.2">USB2_USER1_D_P</text>
<text x="135.3" y="65.7">HUB_nOVR1</text>
<text x="176.2" y="65.7">VBUS_USER0</text>
<text x="175.7" y="70.8">USB2_USER0_D_P</text>
<text x="261.6" y="67">CONN_VBUS</text>
<text x="173.5" y="73.7">2 USB2_USER0_D_N</text>
<text x="204.5" y="75.9">USB2_USER0_D_P</text>
<text x="261.6" y="72.1">CONN_CC1</text>
<text x="261.6" y="74.6">CONN_CC2</text>
<text x="80" y="78.4">HUB_nPWR</text>
<text x="81.3" y="83.5">USB2_D_N</text>
<text x="176.2" y="81">VBUS_USER1</text>
<text x="204.5" y="82.3">USB2_USER1_D_N</text>
<text x="261.3" y="82.3">USB0_D_N</text>
<text x="261.3" y="79.7">USB0_D_N</text>
<text x="81.3" y="86.1">USB2_D_P</text>
<text x="173.5" y="86.4">7 USB2_USER1_D_N</text>
<text x="175.7" y="88.6">USB2_USER1_D_P</text>
<text x="261.4" y="84.8">USB0_D_P</text>
<text x="261.4" y="87.3">USB0_D_P</text>
<text x="139.7" y="93.7">HUB_nRST</text>
<text x="261.6" y="92.4">CONN_RX1-</text>
<text x="261.6" y="95">CONN_RX1+</text>
<text x="204.5" y="100">USB2_USER1_D_P</text>
<text x="261.6" y="100">CONN_TX1-</text>
<text x="261.6" y="102.6">CONN_TX1+</text>
<text x="261.6" y="107.7">CONN_RX2-</text>
<text x="261.6" y="110.2">CONN_RX2+</text>
<text x="47" y="115.3">CONN_VBUS</text>
<text x="261.6" y="117.8">CONN_TX2+</text>
<text x="261.6" y="115.3">CONN_TX2-</text>
<text x="82.5" y="122.9">GATES</text>
<text x="141" y="124.2">CONN_TX2+</text>
<text x="141" y="121.6">CONN_TX2-</text>
<text x="166.8" y="121.6">100n T2-</text>
<text x="171.4" y="124.2">T2+</text>
<text x="261.6" y="122.9">CONN_SBU1</text>
<text x="261.6" y="125.4">CONN_SBU2</text>
<text x="141" y="131.8">CONN_TX1+</text>
<text x="141" y="129.2">CONN_TX1-</text>
<text x="166.8" y="129.2">100n T1-</text>
<text x="171.4" y="131.8">T1+</text>
<text x="196.5" y="129.5">16 USBSS_TX_N</text>
<text x="199.3" y="131.8">USBSS_TX_P</text>
<text x="197" y="134.6">4 USBSS_RX_P</text>
<text x="197" y="137.2">5 USBSS_RX_N</text>
<text x="161.3" y="141.9">CONN_RX2-</text>
<text x="161.3" y="139.4">CONN_RX2+</text>
<text x="200.7" y="141.9">ABSIDE</text>
<text x="161.3" y="149.6">CONN_RX1-</text>
<text x="161.3" y="147">CONN_RX1+</text>
<text x="48.3" y="152.1">2V7</text>
<text x="48.3" y="154.6">1V2</text>
<text x="86.4" y="152.1">DISCH</text>
<text x="40.6" y="167.3">CONN_CC1</text>
<text x="86.4" y="164.8">ABSIDE</text>
<text x="40.6" y="169.9">CONN_CC2</text>
<text x="86.4" y="185.1">RESET</text>
</g>
<g font-size="1.8" fill="#0000c2">
<text x="90.1" y="30.2">10u on VREG, rest mixed for USB hub</text>
<text x="116" y="48">USER0</text>
<text x="117.3" y="58.1">USER1</text>
<text x="138" y="83.4">No external reset</text>
<text x="134.1" y="85.4">(Upstream always on)</text>
<text x="57.7" y="97.5">Individual mode</text>
<text x="82.1" y="102.6">Use external regulator, VCC is NC</text>
<text x="85.1" y="105.1">TODO double check footprint (off by 0.15 on EP)</text>
<text x="148.1" y="117.8">Polarity swap for routing</text>
<text x="262.9" y="128">SBU not used</text>
<text x="228.4" y="141.2">USB0 is the only USB with a VBUS detect line (for device mode)</text>
<text x="248.3" y="143.2">TODO dev guide suggests using USB2?</text>
<text x="160" y="158.5">TODO check if need to do polarity swap</text>
</g>
<text font-size="1.8" fill="#840084" x="64.8" y="123.9">25V</text>
</svg>
